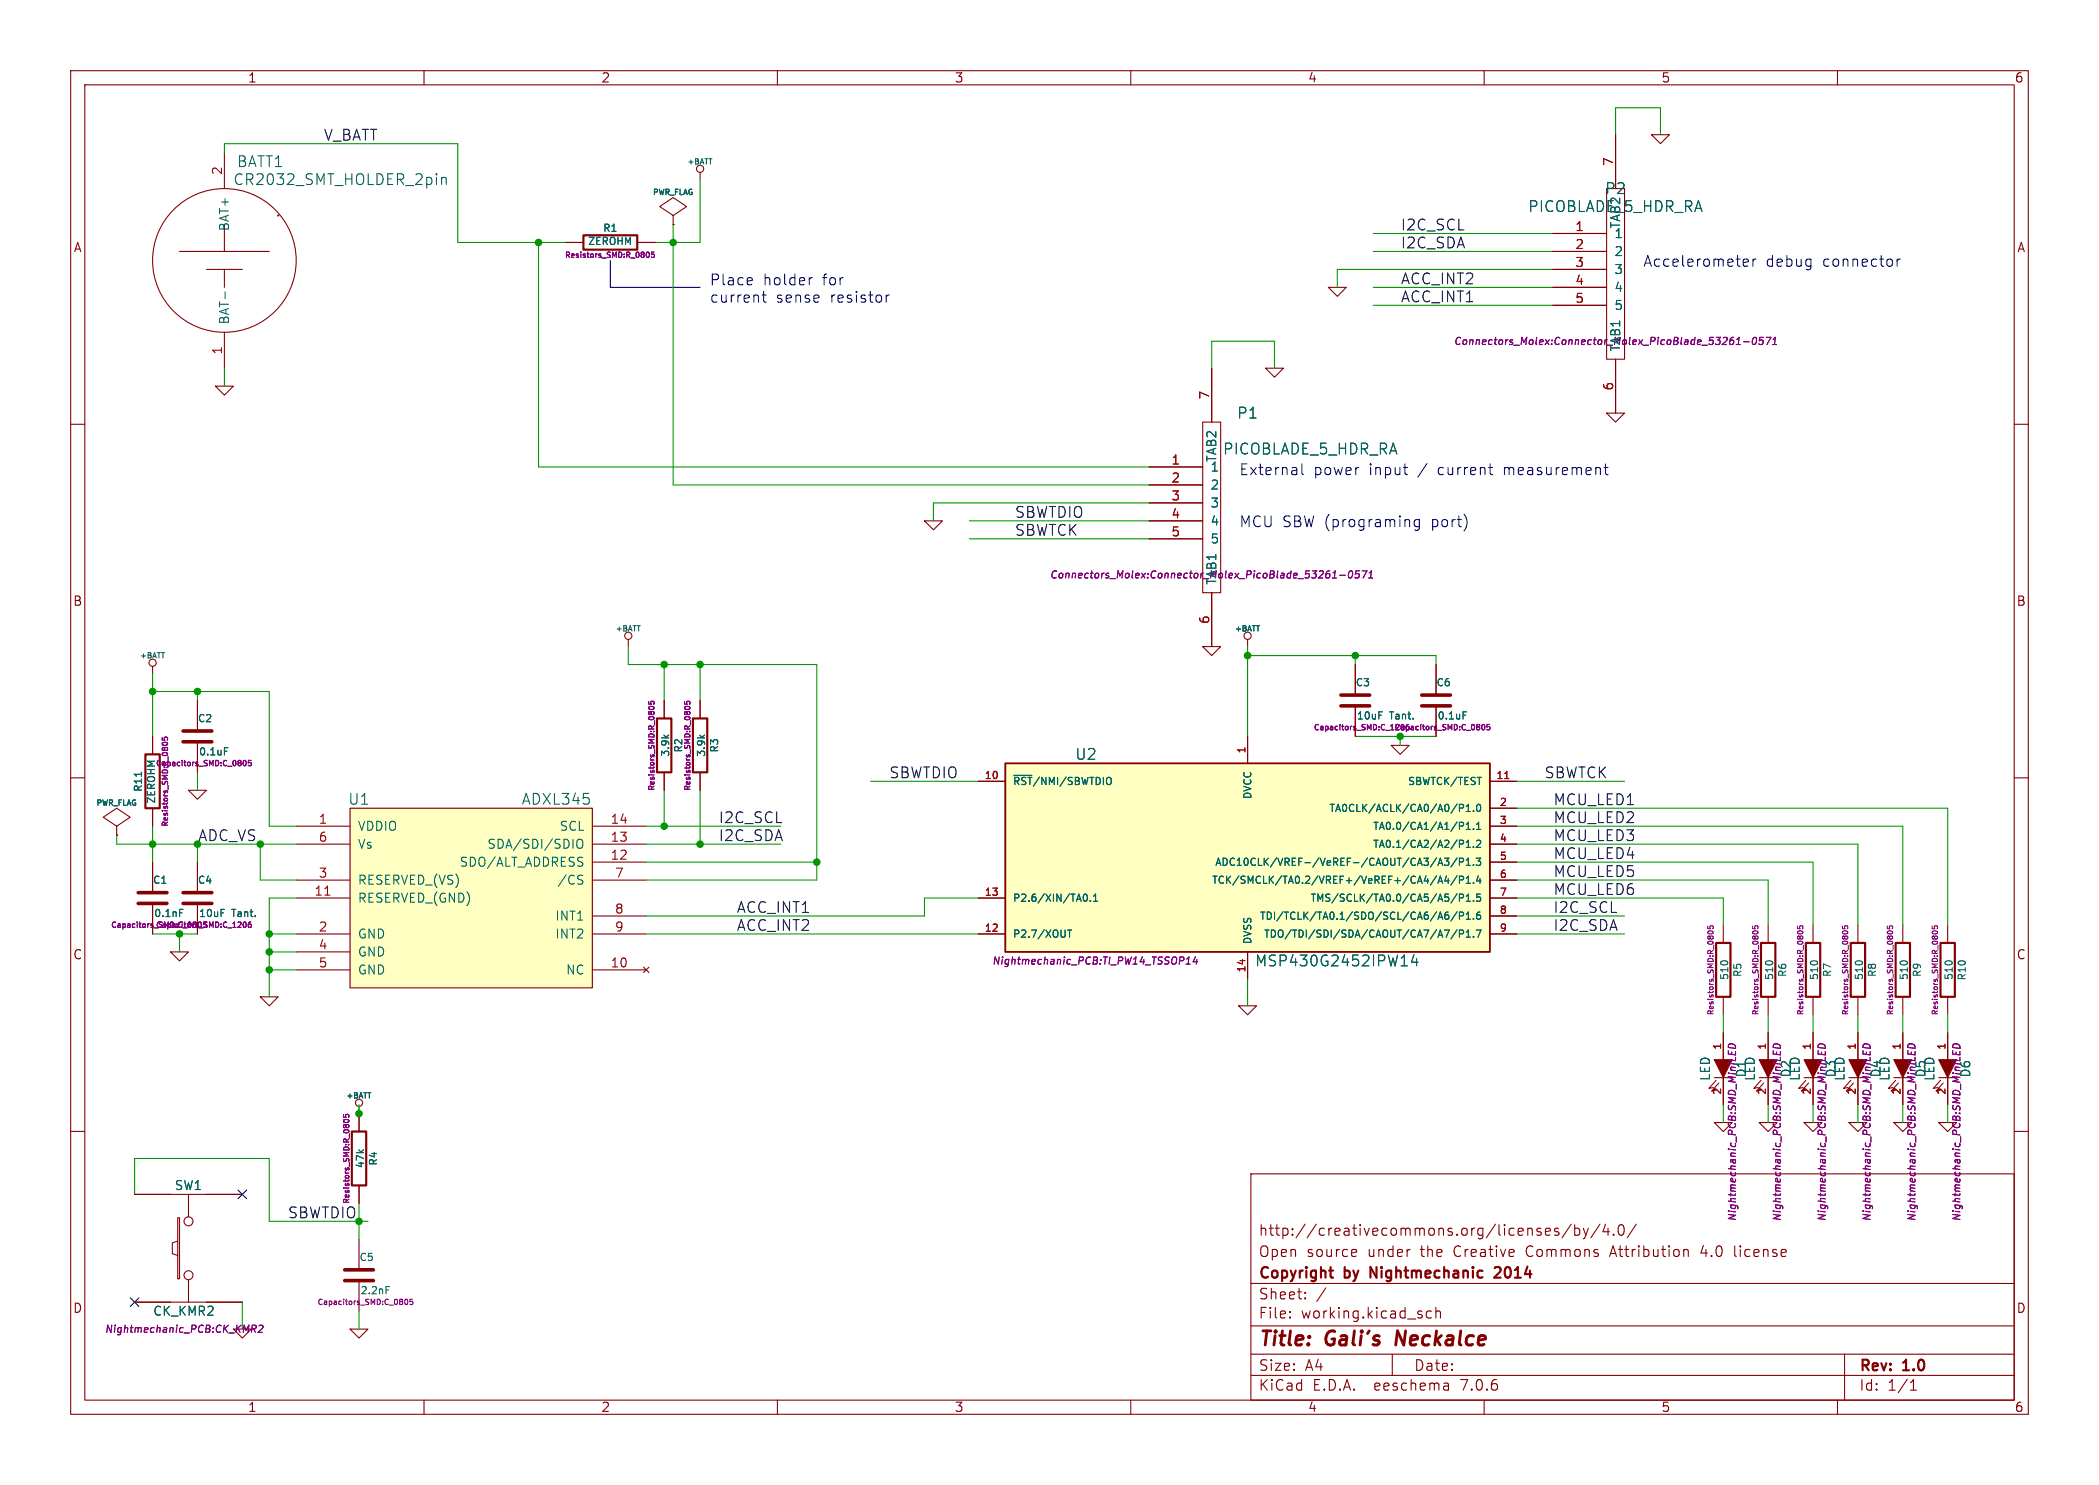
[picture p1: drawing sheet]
<svg xmlns="http://www.w3.org/2000/svg" width="297mm" height="210mm" viewBox="0 0 297 210" stroke-linecap="round" stroke-linejoin="round" font-family="sans-serif">
<g fill="none" stroke="#840000" stroke-width=".15">
<path d="M10 10h277v190h-277zM12 12h273v186h-273zM60 10v2M110 10v2M160 10v2M210 10v2M228.6 19.1v7.6M233.7 19.1h2.5l-1.3 1.2zM260 10v2M25.4 35.6h12.7M29.2 38.1h5.1M31.7 21.6v5.1"/>
<path d="M31.7 31.8v3.8M31.7 38.1v2.5M80 34.3h2.5M90.2 34.3h2.5M95.2 30.5l2-1.3-2-1.3-1.9 1.3 1.9 1.3v1.3M95.2 31.8h.1M99.1 24.4v1M219.7 35.6h7.6M219.7 38.1h7.6M219.7 33h7.6M227.3 26.7h2.6v24.1h-2.6zM10 60h2"/>
<path d="M30.5 54.6h2.5l-1.3 1.3zM31.7 47v5.1M170.2 59.7h2.5v24.1h-2.5zM171.4 52.1v7.6M179.1 52.1h2.5l-1.3 1.2zM188 40.6h2.5l-1.3 1.3zM219.7 40.6h7.6M219.7 43.2h7.6M227.3 58.4h2.6l-1.3 1.3zM228.6 50.8v7.6M285 60h2M130.8 73.7h2.5l-1.2 1.2z"/>
<path d="M162.6 66h7.6M162.6 68.6h7.6M162.6 71.1h7.6M162.6 73.7h7.6M162.6 76.2h7.6M21.6 94.2v1.1M27.9 99.1v4.3M88.9 90.4v1M94 99.1v2.5M99.1 99.1v2.5M170.2 91.4h2.5l-1.3 1.3zM171.4 83.8v7.6"/>
<path d="M176.5 90.4v1M191.8 94v4.3M191.8 99.8v4.3M203.2 94v4.3M203.2 99.8v4.3M10 110h2M16.5 116.8l1.9-1.2-1.9-1.3-1.9 1.3 1.9 1.2v1.3M16.5 118.1h.1M21.6 104.1v2.6M21.6 114.3v2.5M26.7 111.8h2.5l-1.3 1.2zM27.9 104.9v4.3"/>
<path d="M41.9 116.8h7.6M41.9 119.4h7.6M49.5 114.3h34.3v25.4h-34.3zM83.8 116.8h7.6M83.8 119.4h7.6M94 109.2v2.6M99.1 109.2v2.6M138.4 110.5h3.8M176.5 104.1v3.9M196.8 105.4h2.6l-1.3 1.3zM210.8 116.8h3.8M210.8 119.4h3.8"/>
<path d="M210.8 110.5h3.8M210.8 114.3h3.8M285 110h2M21.6 121.9v4.3M21.6 127.8v4.3M24.1 134.6h2.6l-1.3 1.3zM27.9 121.9v4.3M27.9 127.8v4.3M41.9 137.2h7.6M41.9 127h7.6M41.9 132.1h7.6M41.9 124.5h7.6"/>
<path d="M41.9 134.6h7.6M83.8 137.2h7.6M83.8 121.9h7.6M83.8 132.1h7.6M83.8 124.5h7.6M83.8 129.5h7.6M91.1 136.8l.7 .7M91.8 136.8l-.7 .7M138.4 127h3.8M138.4 132.1h3.8M176.5 134.6v3.8M210.8 127h3.8"/>
<path d="M210.8 121.9h3.8M210.8 132.1h3.8M210.8 124.5h3.8M210.8 129.5h3.8M243.8 130.8v2.6M250.2 130.8v2.6M256.5 130.8v2.6M262.9 130.8v2.6M269.2 130.8v2.6M275.6 130.8v2.6M10 160h2M36.8 141h2.6l-1.3 1.2z"/>
<path d="M50.8 156.5v3.5M175.3 142.2h2.5l-1.3 1.3zM242.6 158.8h2.5l-1.3 1.2zM242.6 152.4h2.5M242.8 152.8l-1 1.1 .6-.1M243.2 153.2l-1 1.1 .6-.1M243.8 141v2.5M243.8 146.1v3.8M243.8 152.4v3.8M248.9 158.8h2.6l-1.3 1.2zM248.9 152.4h2.6M249.2 152.8l-1 1.1 .6-.1"/>
<path d="M249.6 153.2l-1.1 1.1 .7-.1M250.2 141v2.5M250.2 146.1v3.8M250.2 152.4v3.8M255.3 158.8h2.5l-1.3 1.2zM255.3 152.4h2.5M255.5 152.8l-1 1.1 .6-.1M255.9 153.2l-1 1.1 .6-.1M256.5 141v2.5M256.5 146.1v3.8M256.5 152.4v3.8M261.6 158.8h2.6l-1.3 1.2z"/>
<path d="M261.6 152.4h2.6M261.9 152.8l-1 1.1 .6-.1M262.3 153.2l-1.1 1.1 .7-.1M262.9 141v2.5M262.9 146.1v3.8M262.9 152.4v3.8M268 158.8h2.5l-1.3 1.2zM268 152.4h2.5M268.2 152.8l-1 1.1 .6-.1M268.6 153.2l-1 1.1 .6-.1M269.2 141v2.5M269.2 146.1v3.8"/>
<path d="M269.2 152.4v3.8M274.3 158.8h2.6l-1.3 1.2zM274.3 152.4h2.6M274.6 152.8l-1 1.1 .6-.1M275 153.2l-1.1 1.1 .7-.1M275.6 141v2.5M275.6 146.1v3.8M275.6 152.4v3.8M285 160h2M19 168.9h15.3M25.1 172.2h.3v8.6h-.3zM25.1 175.5l-.7 .3v1.5l.7 .2"/>
<path d="M26.7 168.9v3.2M50.8 167.6v2.6M50.8 175.3v4.3M177 166h108v32h-108zM191.7 176.7l.2 .1 .1 .3-.8 .1M191.9 177.6l-.2 .1M218.9 173.7l.4 .1 .1 .3-.7 .1M219.3 174.6l-.4 .1M220.5 173.8l-.3-.1-.2 .2v.2l.5 .2 .1 .1-.1 .2-.1 .1-.4-.1M222.3 173.1l-1.3 2M222.8 173.8l.4-.1 .3 .3v.4l-.1 .2-.2 .1-.4-.1M222.8 173.2v1.5"/>
<path d="M224 173.7l.4 1M224.4 174.7l-.2 .4-.2 .1M224.7 173.7l-.3 1M226.4 173.1l-1.3 2M227.2 173.1l-.4 1.1h.9M227.5 173.7v1M228.3 174.6h.1l-.1 .1M228.3 174.6h-.1l.1 .1M228.3 174.6v.1M229.1 173.3a.36 .36 0 0 1 .4-.1 .36 .36 0 0 1 .2 .3 .77 .77 0 0 1-.4 1.2 .91 .91 0 0 1-.2-1.4zM231.5 173.1l-1.3 2M238.3 176.8l.2-.1 .3 .1 .1 .9"/>
<path d="M241 176.1l-.3 1.1h.9M245.5 176.2v1.3l.2 .2M19 184.2h15.3M26.7 181v3.2M33 188h2.6l-1.3 1.2zM49.5 188h2.6l-1.3 1.2zM50.8 181.1v4.3M60 198v2M110 198v2M160 198v2M177 194.5h108M177 191.5h108"/>
<path d="M177 187.5h108M177 181.5h108M182.5 186.3h.1l-.1 .1M182.5 186.3v.1M182.5 185.5v.1M182.5 185.5h.1l-.1 .1M184.7 183.6v.1M184.7 183.6h-.1l.1 .1M184.7 182.8v.1M184.7 182.8h-.1l.1 .1M187.6 182.1l-1.3 2M197 191.5v3"/>
<path d="M202.5 185.5l-.4-.1-.3 .3v.4l.2 .2 .1 .1 .4-.1M203.2 185.5a.37 .37 0 0 1 .6 .1v.8M203.2 184.9v1.5M204.9 195.7l.1 .9M205 196.5l-.2 .1M205 196h-.2M210 198v2M260 198v2M261 191.5v6.5M270.3 196.6h.9M270.3 195.5l.4-.4v1.5"/>
<circle cx="31.7" cy="36.8" r="10.2"/>
<circle cx="99.1" cy="23.9" r=".51"/>
<circle cx="21.6" cy="93.7" r=".51"/>
<circle cx="88.9" cy="89.9" r=".51"/>
<circle cx="176.5" cy="89.9" r=".51"/>
<circle cx="50.8" cy="156" r=".51"/>
<circle cx="26.7" cy="172.7" r=".63"/>
<circle cx="26.7" cy="180.3" r=".63"/>
</g>
<path d="M197.7 188.2l-.2 2" fill="none" stroke="#840000" stroke-width=".4"/>
<g fill="none" stroke="#840000" stroke-width=".3">
<path d="M82.5 33.3h7.7v2h-7.7zM20.6 106.7h2v7.6h-2zM93 101.6h2v7.6h-2zM98 101.6h2.1v7.6h-2.1zM242.8 133.4h2.1v7.6h-2.1zM249.2 133.4h2v7.6h-2zM255.5 133.4h2.1v7.6h-2.1zM261.9 133.4h2v7.6h-2zM268.2 133.4h2.1v7.6h-2.1zM274.6 133.4h2v7.6h-2zM49.8 160h2v7.6h-2zM188.1 179.7h.5"/>
<path d="M212.2 179.3l-.5-.1-.2 .1M212.3 179.8l-.9 .9h.9M188.5 180.7h.1M193.9 180.7v-1.5l.9 1.5"/>
</g>
<path d="M189.7 99.8h4.1M189.7 98.3h4.1M201.2 99.8h4M201.2 98.3h4M25.9 104.9h4.1M25.9 103.4h4.1M19.6 127.8h4M19.6 126.2h4M25.9 127.8h4.1M25.9 126.2h4.1M48.8 179.6h4M48.8 181.1h4" fill="none" stroke="#840000" stroke-width=".51"/>
<g fill="none" stroke="#006464" stroke-width=".15">
<path d="M62.5 25.1v1M62.5 25.2a.38 .38 0 0 1 .6 .1v.8M31.8 41.3v.9M20 109.2v.6M31.8 105.7h.4M81.7 118.9a.43 .43 0 0 1 .5-.2 .43 .43 0 0 1 .3 .4v.4a.42 .42 0 0 1-.5 .5 .42 .42 0 0 1-.4-.5zM93.9 104l.4 .3M94.6 104l-.4 .2M99 104l.4 .3M99.7 104l-.4 .2M143.5 109.7h2.5M195.1 100.7h.5"/>
<path d="M206.5 114.3l.5-.1 .1-.1-.1-.3-.5-.1v1.1M206.5 116.3h.4l.2 .2-.1 .3h-.5M206.9 118.8l.2 .2-.1 .3-.1 .1M207 100.7h.5M207.5 114.8h.6M207.5 114l.3-.3v1.1M207.5 116.6l.3-.3v1M207.5 119.1l.3-.3v1M207.5 117.3h.6M207.5 119.8h.6M208.5 114.7v.1M208.5 117.2v.1"/>
<path d="M208.5 119.7v.1M208.9 118.9l.4-.1 .2 .3-.6 .7h.6M208.9 117.3h.6M208.9 116.6l.3-.3v1M209.1 113.8l.1-.1a.54 .54 0 0 1 .3 .6 .54 .54 0 0 1-.3 .5 .68 .68 0 0 1-.1-1zM25.4 128.6h.5M31.3 128.6h.5M82 123.8h.5M82.2 124.4l.3 .3-.1 .2-.2 .1M151 131.5h.6M151.3 131.5v1M153.3 126.8l.1-.3 .1-.1a.54 .54 0 0 1 .4 .6 .54 .54 0 0 1-.4 .5l-.1-.1-.1-.3"/>
<path d="M154.3 127.4v.1M154.7 127.5h.6M154.7 126.7l.3-.3v1.1M198.3 136.6h.8M200.1 135l-.4 1.1h1M200.4 135.6v1M203.5 122.4l.3-1 .3 1M203.5 124.9l.3-1 .3 1M203.6 122.1h.4M203.6 124.6h.4M204.4 131.5h.7l-.5 1M204.4 121.4h.6l-.3 .4h.3v.5l-.2 .1-.4-.1"/>
<path d="M204.7 123.9l-.3 .7h.7M204.9 129h-.3a.68 .68 0 0 0 0 1l.4-.1v-.3l-.2-.2h-.3l-.1 .2M204.9 124.2v.7M206.2 121.3l-.9 1.3M206.2 123.9l-.9 1.3M206.2 126.4l-.9 1.3M206.2 128.9l-.9 1.3M206.2 131.5l-.9 1.3M206.5 132.1l.5-.1 .1-.1-.1-.3-.5-.1v1M206.5 127l.5-.1 .1-.1-.1-.3-.5-.1v1.1M206.5 121.9l.5-.1 .1-.1-.1-.2-.5-.1v1M206.5 124.4h.5l.1-.2-.1-.2-.5-.1v1"/>
<path d="M206.5 129.5h.5l.1-.2-.1-.2-.5-.1v1M207.5 127.5h.6M207.5 121.7l.3-.3v1M207.5 124.2l.3-.3v1M207.5 126.7l.3-.3v1.1M207.5 129.3l.3-.3v1M207.5 131.8l.3-.3v1M207.5 122.4h.6M207.5 124.9h.6M207.5 130h.6M207.5 132.5h.6M208.5 122.3v.1"/>
<path d="M208.5 124.8v.1M208.5 127.4v.1M208.5 129.9v.1M208.5 132.4v.1M208.9 131.5h.7l-.5 1M208.9 121.4h.6l-.3 .4h.3v.5l-.2 .1-.4-.1M209.2 123.9l-.3 .7h.7M209.4 129h-.3a.68 .68 0 0 0 0 1l.4-.1v-.3l-.2-.2h-.3l-.1 .2M209.4 124.2v.7M209.5 126.4h-.5l-.1 .5 .2-.1 .3 .1 .1 .1v.4l-.2 .1-.4-.1M243.7 135.9h.6M250 135.9h.6"/>
<path d="M256.4 135.9h.6M262.7 135.9h.6M269.1 135.9h.6M275.4 135.9h.6M54.6 181.9h.5"/>
</g>
<g fill="none" stroke="#840084" stroke-width=".15">
<path d="M91.5 35.7h.1a.41 .41 0 0 1 .3 .3 .41 .41 0 0 1-.3 .4l-.1-.1M92.6 35.7h-.4v.3h.3l.1 .3-.1 .1-.3-.1M244.8 48.2l.4-.1 .1 .2-.1 .4h-.4M245.3 47.7l-.3 .1-.2 .3M245.7 48.7h.5M245.8 48l.3-.3-.1 1M246.7 48.3h.8M248.1 47.8l.3-.1a.6 .6 0 0 1-.3 1l-.1-.1-.1-.3zM249.5 47.7h-.5l-.1 .5 .2-.1h.3l.1 .2-.1 .3-.2 .1-.3-.1M249.9 47.7h.7l-.6 1M250.8 48.7h.6M250.9 48l.3-.3-.1 1"/>
<path d="M91.8 99.2v.4h.3v-.4h.4v.1v.3M96.9 99.2v.4h.3v-.4h.4v.1v.3M187.7 81.2l.3-.1 .2 .2-.2 .4h-.4M188.2 80.7l-.3 .1-.3 .4M188.5 81.7h.6M188.6 81l.3-.3-.1 1M189.6 81.4h.8M191 80.8l.2-.1a.6 .6 0 0 1-.2 1l-.2-.1v-.2zM192.4 80.7h-.5l-.1 .5 .1-.1 .4 .1v.1v.3l-.2 .1-.4-.1M192.8 80.7h.6l-.5 1M193.6 81.7h.6M193.7 81l.4-.3-.2 1"/>
<path d="M23 104.3v.3l.3 .1v-.4h.3l.1 .1-.1 .3M23 105.3v-.1a.41 .41 0 0 1 .3-.2 .41 .41 0 0 1 .4 .2l-.1 .1M34.5 107.6l.1-.1a.41 .41 0 0 1 .2 .4 .41 .41 0 0 1-.2 .4 .51 .51 0 0 1-.1-.7zM35.5 107.5h-.3l-.1 .4h.4v.3l-.1 .1-.3-.1M91.9 100.3l-.1-.2a.41 .41 0 0 1 .4-.2 .41 .41 0 0 1 .3 .2v.2M96.9 100.3v-.2a.41 .41 0 0 1 .3-.2 .41 .41 0 0 1 .4 .2v.2M209.7 102.5h.1a.41 .41 0 0 1 .3 .3 .41 .41 0 0 1-.3 .4l-.1-.3zM210.8 102.5h-.4v.3h.4v.3l-.1 .1-.3-.1M34.6 130.4a.43 .43 0 0 0 .1 .8 .48 .48 0 0 0 0-.8M35.3 130.4l-.1 .2-.1 .4 .2 .2 .2-.1v-.4h-.2l-.2 .1M167.4 135.3l.1 .2v.3l-.2 .1M167.8 136.4h.6"/>
<path d="M167.9 135.6l.3-.3-.1 1.1M169.2 135.3l-.4 .7h.7M169.4 135.7l-.1 .7M241.6 131v.3l.4 .1v-.4h.3l.1 .1-.1 .3M241.7 132l-.1-.1a.41 .41 0 0 1 .4-.3 .41 .41 0 0 1 .4 .3l-.1 .1M248 131v.3l.4 .1-.1-.4h.4l.1 .1-.1 .3M248.1 132l-.1-.1a.41 .41 0 0 1 .4-.3 .41 .41 0 0 1 .4 .3l-.1 .1M254.3 131v.3l.4 .1v-.4h.3l.1 .1-.1 .3M254.4 132l-.1-.1a.41 .41 0 0 1 .4-.3 .41 .41 0 0 1 .4 .3l-.1 .1M260.7 131v.3l.4 .1-.1-.4h.4l.1 .1-.1 .3M260.8 132l-.1-.1a.41 .41 0 0 1 .4-.3 .41 .41 0 0 1 .4 .3l-.1 .1M267 131v.3l.4 .1v-.4h.3l.1 .1-.1 .3"/>
<path d="M267.1 132l-.1-.1a.41 .41 0 0 1 .4-.3 .41 .41 0 0 1 .4 .3l-.1 .1M273.4 131v.3l.4 .1-.1-.4h.4l.1 .1-.1 .3M273.5 132l-.1-.1a.41 .41 0 0 1 .4-.3 .41 .41 0 0 1 .4 .3l-.1 .1M48.6 157.6v.4h.4l-.1-.3 .4-.1 .1 .1-.1 .3M48.7 158.7l-.1-.1a.41 .41 0 0 1 .4-.3 .41 .41 0 0 1 .4 .3l-.1 .1M244.6 148.6v.5l1 .1v-.5M244.6 147.8a.59 .59 0 0 1 .7-.1 .59 .59 0 0 1 .3 .6l-1-.2zM245 148.8v.3M245.6 149.5v.5M250.9 148.6v.5l1 .1v-.5M251 147.8a.59 .59 0 0 1 .6-.1 .59 .59 0 0 1 .3 .6l-1-.2zM251.4 148.8v.3"/>
<path d="M251.9 149.5v.5M257.3 148.6v.5l1 .1v-.5M257.3 147.8a.59 .59 0 0 1 .7-.1 .59 .59 0 0 1 .3 .6l-1-.2zM257.7 148.8v.3M258.3 149.5v.5M263.6 148.6v.5l1 .1v-.5M263.7 147.8a.59 .59 0 0 1 .6-.1 .59 .59 0 0 1 .3 .6l-1-.2zM264.1 148.8v.3M264.6 149.5v.5M270 148.6v.5l1 .1v-.5M270 147.8a.59 .59 0 0 1 .7-.1 .59 .59 0 0 1 .3 .6l-1-.2zM270.4 148.8v.3"/>
<path d="M271 149.5v.5M276.3 148.6v.5l1 .1v-.5M276.4 147.8a.59 .59 0 0 1 .6-.1 .59 .59 0 0 1 .3 .6l-1-.2zM276.8 148.8v.3M277.3 149.5v.5M35.6 187.9h.5l.1-.2v-.2l-.1-.1h-.4l-.1 1M35.9 187.9l.3 .5M36.7 187.5l.4-.1 .1 .1v.2l-.7 .7h.6M57.4 183.8v-.1a.41 .41 0 0 1 .3 .4 .41 .41 0 0 1-.3 .4 .51 .51 0 0 1 0-.7zM58.4 183.7h-.4v.4h.4v.3l-.1 .1-.3-.1"/>
</g>
<circle cx="39.4" cy="30.5" r=".08" fill="#840000" stroke="#840000" stroke-width=".14"/>
<g fill="#ffffc2" stroke="#ffffc2" stroke-width=".14">
<path d="M49.5 114.3h34.3v25.4h-34.3z"/>
<path d="M142.2 108h68.6v26.6h-68.6z"/>
</g>
<path d="M212.9 110.1h.6M46 126.6h.7" fill="none" stroke="#a90000" stroke-width=".15"/>
<path d="M142.2 108h68.6v26.6h-68.6z" fill="none" stroke="#840000" stroke-width=".25"/>
<g fill="#840000" stroke="#840000" stroke-width=".15">
<path d="M248.9 149.9h2.6l-1.3 2.5z"/>
<path d="M242.6 149.9h2.5l-1.3 2.5z"/>
<path d="M255.3 149.9h2.5l-1.3 2.5z"/>
<path d="M261.6 149.9h2.6l-1.3 2.5z"/>
<path d="M268 149.9h2.5l-1.3 2.5z"/>
<path d="M274.3 149.9h2.6l-1.3 2.5z"/>
</g>
<g fill="none" stroke="#0000c2" stroke-width=".15">
<path d="M86.4 36.8v3.8h12.7M106.2 39.3h.2l.1 .3-.8 .2M114.9 39.3l-.3 .1M246.7 37.6l.2 .1 .4-.1M246.7 36.7l.5-.1 .1 .1 .1 .3-.7 .1M248 36.6v1.1M248.5 36.6l-.3 .1-.2 .2M268.4 36.6v1.1M268.9 36.6l-.3 .1-.2 .2M106.4 40.2l-.2 .1M107.8 41.7h.6M108.1 41.2v1.3v.2h.3"/>
<path d="M125.4 41.7v1M125.8 41.7l-.3 .1-.1 .2M184.2 65.6v1.3l.2 .2M198.6 66.1h.6M199 67.1h.2M200.8 73.5v1.2a.41 .41 0 0 1-.6 .2M200.8 73.5h-.4l-.3 .3v.4l.2 .2 .1 .1 .4-.1M210.6 66.1h.6M210.9 67.1h.3M227 66.1h.5M227.2 65.6v1.3v.2h.3"/>
</g>
<g fill="none" stroke="#009600" stroke-width=".15">
<path d="M228.6 19.1v-3.9h6.3v3.9M31.7 21.6v-1.3h33.1v14h15.2M76.2 34.3v31.7h86.4M95.2 31.8v36.8h67.4M99.1 25.4v8.9h-6.4M194.3 35.6h25.4M194.3 33h25.4M219.7 38.1h-30.5v2.5M31.7 52.1v2.5M171.4 52.1v-3.8h8.9v3.8M194.3 43.2h25.4M194.3 40.6h25.4"/>
<path d="M137.2 76.2h25.4M137.2 73.7h25.4M162.6 71.1h-30.5v2.6M21.6 97.8h16.5v19h3.8M21.6 95.3v8.8M27.9 97.8v1.3M88.9 91.4v2.6h26.7v30.5h-24.2M94 94v5.1M99.1 94v5.1M176.5 91.4v12.7M176.5 92.7h26.7v1.3M191.8 92.7v1.3"/>
<path d="M16.5 118.1v1.3h25.4M21.6 116.8v5.1M27.9 109.2v2.6M27.9 119.4v2.5M36.8 119.4v5.1h5.1M91.4 119.4h19.1M91.4 116.8h19.1M94 111.8v5M99.1 111.8v7.6M123.2 110.5h15.2M191.8 104.1h11.4M198.1 104.1v1.3"/>
<path d="M214.6 114.3h61v16.5M214.6 116.8h54.6v14M214.6 119.4h48.3v11.4M214.6 110.5h15.3M21.6 132.1h6.3M25.4 132.1v2.5M38.1 134.6h3.8M38.1 132.1h3.8M38.1 137.2h3.8M41.9 127h-3.8v14M91.4 132.1h47M91.4 121.9h24.2"/>
<path d="M138.4 127h-7.6v2.5h-39.4M176.5 138.4v3.8M214.6 132.1h15.3M214.6 121.9h41.9v8.9M214.6 124.5h35.6v6.3M214.6 127h29.2v3.8M214.6 129.5h15.3M50.8 156.2v1.3M243.8 143.5v2.6M243.8 156.2v2.6M250.2 143.5v2.6M250.2 156.2v2.6"/>
<path d="M256.5 143.5v2.6M256.5 156.2v2.6M262.9 143.5v2.6M262.9 156.2v2.6M269.2 143.5v2.6M269.2 156.2v2.6M275.6 143.5v2.6M275.6 156.2v2.6M19 168.9v-5.1h19.1v8.9h14M50.8 172.7v2.6M34.3 184.2v3.8M50.8 185.4v2.6"/>
</g>
<path d="M33.7 168.3l1.2 1.2M34.9 168.3l-1.2 1.2M18.4 183.5l1.3 1.3M19.7 183.5l-1.3 1.3" fill="none" stroke="#000084" stroke-width=".15"/>
<g fill="#009600" stroke="#009600" stroke-width=".15">
<circle cx="21.6" cy="119.4" r=".46"/>
<circle cx="25.4" cy="132.1" r=".46"/>
<circle cx="36.8" cy="119.4" r=".46"/>
<circle cx="94" cy="116.8" r=".46"/>
<circle cx="191.8" cy="92.7" r=".46"/>
<circle cx="198.1" cy="104.1" r=".46"/>
<circle cx="176.5" cy="92.7" r=".46"/>
<circle cx="38.1" cy="132.1" r=".46"/>
<circle cx="38.1" cy="134.6" r=".46"/>
<circle cx="38.1" cy="137.2" r=".46"/>
<circle cx="50.8" cy="157.5" r=".46"/>
<circle cx="50.8" cy="172.7" r=".46"/>
<circle cx="99.1" cy="119.4" r=".46"/>
<circle cx="99.1" cy="94" r=".46"/>
<circle cx="21.6" cy="97.8" r=".46"/>
<circle cx="27.9" cy="97.8" r=".46"/>
<circle cx="94" cy="94" r=".46"/>
<circle cx="95.2" cy="34.3" r=".46"/>
<circle cx="76.2" cy="34.3" r=".46"/>
<circle cx="115.6" cy="121.9" r=".46"/>
</g>
<g font-size="2.8" fill="#840000">
<text x="178" y="190.9">Title:</text>
<text x="187.7" y="190.9">Gali's</text>
<text x="198.4" y="190.9">Neckalce</text>
</g>
<g font-size="2.1" fill="#006464">
<text x="33.5" y="23.9">BATT1</text>
<text x="32.9" y="26.4">CR2032_SMT_HOLDER_2pin</text>
<text x="227" y="27.7">P2</text>
<text x="216.2" y="30.2">PICOBLADE_5_HDR_RA</text>
<text x="175" y="59.4">P1</text>
<text x="173" y="64.5">PICOBLADE_5_HDR_RA</text>
<text x="152.1" y="107.7">U2</text>
<text x="49.2" y="114">U1</text>
<text x="73.7" y="114">ADXL345</text>
<text x="177.5" y="136.9">MSP430G2452IPW14</text>
</g>
<g font-size="2.1" fill="#0f0f0f">
<text x="45.7" y="20">V_BATT</text>
<text x="198.1" y="35.2">I2C_SDA</text>
<text x="198.1" y="32.7">I2C_SCL</text>
<text x="198.1" y="40.3">ACC_INT2</text>
<text x="198.1" y="42.9">ACC_INT1</text>
<text x="143.5" y="75.9">SBWTCK</text>
<text x="143.5" y="73.3">SBWTDIO</text>
<text x="125.7" y="110.2">SBWTDIO</text>
<text x="218.4" y="110.2">SBWTCK</text>
<text x="219.7" y="114">MCU_LED1</text>
<text x="101.6" y="116.5">I2C_SCL</text>
<text x="101.6" y="119.1">I2C_SDA</text>
<text x="219.7" y="119.1">MCU_LED3</text>
<text x="219.7" y="116.5">MCU_LED2</text>
<text x="219.7" y="121.6">MCU_LED4</text>
<text x="219.7" y="124.1">MCU_LED5</text>
<text x="104.1" y="131.8">ACC_INT2</text>
<text x="104.1" y="129.2">ACC_INT1</text>
<text x="219.7" y="129.2">I2C_SCL</text>
<text x="219.7" y="126.7">MCU_LED6</text>
<text x="219.7" y="131.8">I2C_SDA</text>
</g>
<g font-size="2.1" fill="#0000c2">
<text x="100.3" y="40.5">Place</text>
<text x="108" y="40.5">holder</text>
<text x="116.5" y="40.5">for</text>
<text x="232.4" y="37.9">Accelerometer</text>
<text x="249.8" y="37.9">debug</text>
<text x="258" y="37.9">connector</text>
<text x="100.3" y="42.9">current</text>
<text x="109.8" y="42.9">sense</text>
<text x="117.5" y="42.9">resistor</text>
<text x="175.3" y="67.3">External</text>
<text x="185.9" y="67.3">power</text>
<text x="193.8" y="67.3">input</text>
<text x="200.8" y="67.3">/</text>
<text x="203.7" y="67.3">current</text>
<text x="213.2" y="67.3">measurement</text>
<text x="175.3" y="74.7">MCU SBW (programing</text>
<text x="202.7" y="74.7">port)</text>
</g>
<g font-size="2.1" fill="#009600">
<text x="27.9" y="119.1">ADC_VS</text>
<text x="40.6" y="172.4">SBWTDIO</text>
</g>
<g font-size="2.1" fill="#840000">
<text x="178" y="178">Open</text>
<text x="178" y="175">http://creativecommons.org/licenses/by/4.0/</text>
<text x="184.9" y="178">source</text>
<text x="193.6" y="178">under</text>
<text x="201.2" y="178">the</text>
<text x="206" y="178">Creative</text>
<text x="216.4" y="178">Commons</text>
<text x="228.4" y="178">Attribution</text>
<text x="241.4" y="178">4.0</text>
<text x="246.3" y="178">license</text>
<text x="178" y="184">Sheet:</text>
<text x="178" y="181.2">Copyright</text>
<text x="190.3" y="181.2">by</text>
<text x="194.6" y="181.2">Nightmechanic</text>
<text x="212.8" y="181.2">2014</text>
<text x="178" y="186.7">File:</text>
<text x="184.1" y="186.7">working.kicad_sch</text>
<text x="178" y="196.9">KiCad</text>
<text x="178" y="194.1">Size:</text>
<text x="184.7" y="194.1">A4</text>
<text x="185.7" y="196.9">E.D.A.</text>
<text x="194.6" y="196.9">eeschema</text>
<text x="200" y="194.1">Date:</text>
<text x="207" y="196.9">7.0.6</text>
<text x="263" y="194.3">Rev:</text>
<text x="263" y="196.9">Id:</text>
<text x="267.1" y="196.9">1/1</text>
<text x="269.4" y="194.3">1.0</text>
</g>
<g font-size="1.8" fill="#840000">
<text x="35" y="11.9">1</text>
<text x="85" y="11.9">2</text>
<text x="135" y="11.9">3</text>
<text x="185" y="11.9">4</text>
<text x="235" y="11.9">5</text>
<text x="285" y="11.9">6</text>
<text x="10.3" y="35.9">A</text>
<text x="285.3" y="35.9">A</text>
<text x="10.3" y="85.9">B</text>
<text x="285.3" y="85.9">B</text>
<text x="10.3" y="135.9">C</text>
<text x="285.3" y="135.9">C</text>
<text x="10.3" y="185.9">D</text>
<text x="285.3" y="185.9">D</text>
<text x="35" y="199.9">1</text>
<text x="85" y="199.9">2</text>
<text x="135" y="199.9">3</text>
<text x="185" y="199.9">4</text>
<text x="235" y="199.9">5</text>
<text x="285" y="199.9">6</text>
</g>
<g font-size="1.8" fill="#a90000">
<text x="228.3" y="23.6" transform="rotate(-90 228.3 23.6)">7</text>
<text x="31.5" y="24.8" transform="rotate(-90 31.5 24.8)">2</text>
<text x="222.8" y="32.8">1</text>
<text x="222.8" y="35.3">2</text>
<text x="222.8" y="37.8">3</text>
<text x="222.8" y="40.4">4</text>
<text x="222.8" y="42.9">5</text>
<text x="31.5" y="50.2" transform="rotate(-90 31.5 50.2)">1</text>
<text x="171.2" y="56.6" transform="rotate(-90 171.2 56.6)">7</text>
<text x="228.3" y="55.3" transform="rotate(-90 228.3 55.3)">6</text>
<text x="165.7" y="65.8">1</text>
<text x="165.7" y="68.3">2</text>
<text x="165.7" y="70.9">3</text>
<text x="165.7" y="73.4">4</text>
<text x="165.7" y="75.9">5</text>
<text x="171.2" y="88.3" transform="rotate(-90 171.2 88.3)">6</text>
<text x="45" y="116.6">1</text>
<text x="45" y="119.1">6</text>
<text x="86.3" y="119.1">13</text>
<text x="86.3" y="116.6">14</text>
<text x="45" y="124.2">3</text>
<text x="86.3" y="121.7">12</text>
<text x="86.9" y="124.2">7</text>
<text x="44.4" y="126.7">11</text>
<text x="45" y="131.8">2</text>
<text x="86.9" y="129.3">8</text>
<text x="86.9" y="131.8">9</text>
<text x="45" y="134.4">4</text>
<text x="45" y="136.9">5</text>
<text x="86.3" y="136.9">10</text>
</g>
<g font-size="1.8" fill="#006464">
<text x="32.6" y="32.8" transform="rotate(-90 32.6 32.8)">BAT+</text>
<text x="228.3" y="33.9">1</text>
<text x="229.5" y="32.4" transform="rotate(-90 229.5 32.4)">TAB2</text>
<text x="228.3" y="36.4">2</text>
<text x="228.3" y="39">3</text>
<text x="228.3" y="41.5">4</text>
<text x="32.6" y="46" transform="rotate(-90 32.6 46)">BAT-</text>
<text x="228.3" y="44">5</text>
<text x="229.5" y="49.8" transform="rotate(-90 229.5 49.8)">TAB1</text>
<text x="172.3" y="65.4" transform="rotate(-90 172.3 65.4)">TAB2</text>
<text x="171.2" y="66.9">1</text>
<text x="171.2" y="69.4">2</text>
<text x="171.2" y="72">3</text>
<text x="171.2" y="74.5">4</text>
<text x="171.2" y="77.1">5</text>
<text x="172.3" y="82.8" transform="rotate(-90 172.3 82.8)">TAB1</text>
<text x="50.5" y="117.7">VDDIO</text>
<text x="79.1" y="117.7">SCL</text>
<text x="50.5" y="125.3">RESERVED_(VS)</text>
<text x="50.5" y="120.2">Vs</text>
<text x="64.9" y="122.8">SDO/ALT_ADDRESS</text>
<text x="68.9" y="120.2">SDA/SDI/SDIO</text>
<text x="78.8" y="125.3">/CS</text>
<text x="50.5" y="127.9">RESERVED_(GND)</text>
<text x="78.5" y="130.4">INT1</text>
<text x="50.5" y="132.9">GND</text>
<text x="50.5" y="135.5">GND</text>
<text x="78.5" y="132.9">INT2</text>
<text x="50.5" y="138">GND</text>
<text x="80" y="138">NC</text>
<text x="242.2" y="153" transform="rotate(-90 242.2 153)">LED</text>
<text x="247.2" y="152.5" transform="rotate(-90 247.2 152.5)">D1</text>
<text x="248.5" y="153" transform="rotate(-90 248.5 153)">LED</text>
<text x="253.6" y="152.5" transform="rotate(-90 253.6 152.5)">D2</text>
<text x="254.9" y="153" transform="rotate(-90 254.9 153)">LED</text>
<text x="259.9" y="152.5" transform="rotate(-90 259.9 152.5)">D3</text>
<text x="261.2" y="153" transform="rotate(-90 261.2 153)">LED</text>
<text x="266.3" y="152.5" transform="rotate(-90 266.3 152.5)">D4</text>
<text x="267.6" y="153" transform="rotate(-90 267.6 153)">LED</text>
<text x="272.6" y="152.5" transform="rotate(-90 272.6 152.5)">D5</text>
<text x="273.9" y="153" transform="rotate(-90 273.9 153)">LED</text>
<text x="279" y="152.5" transform="rotate(-90 279 152.5)">D6</text>
<text x="24.6" y="168.5">SW1</text>
<text x="21.6" y="186.3">CK_KMR2</text>
</g>
<g font-size="1.4" fill="#006464">
<text x="83.1" y="34.8">ZEROHM</text>
<text x="85.2" y="33">R1</text>
<text x="191.7" y="97.3">C3</text>
<text x="203.2" y="97.3">C6</text>
<text x="27.9" y="102.3">C2</text>
<text x="94.9" y="107.1" transform="rotate(-90 94.9 107.1)">3.9k</text>
<text x="96.7" y="106.5" transform="rotate(-90 96.7 106.5)">R2</text>
<text x="100" y="107.1" transform="rotate(-90 100 107.1)">3.9k</text>
<text x="101.8" y="106.5" transform="rotate(-90 101.8 106.5)">R3</text>
<text x="20.3" y="112.1" transform="rotate(-90 20.3 112.1)">R11</text>
<text x="22.1" y="113.7" transform="rotate(-90 22.1 113.7)">ZEROHM</text>
<text x="143.3" y="111.2">~{RST}/NMI/SBWTDIO</text>
<text x="177.3" y="113.1" transform="rotate(-90 177.3 113.1)">DVCC</text>
<text x="199.1" y="111.2">SBWTCK/TEST</text>
<text x="188" y="115">TA0CLK/ACLK/CA0/A0/P1.0</text>
<text x="194.2" y="117.6">TA0.0/CA1/A1/P1.1</text>
<text x="21.6" y="125.2">C1</text>
<text x="27.9" y="125.2">C4</text>
<text x="171.4" y="125.2">TCK/SMCLK/TA0.2/VREF+/VeREF+/CA4/A4/P1.4</text>
<text x="171.8" y="122.7">ADC10CLK/VREF-/VeREF-/CAOUT/CA3/A3/P1.3</text>
<text x="194.2" y="120.1">TA0.1/CA2/A2/P1.2</text>
<text x="143.3" y="127.7">P2.6/XIN/TA0.1</text>
<text x="178.2" y="130.3">TDI/TCLK/TA0.1/SDO/SCL/CA6/A6/P1.6</text>
<text x="185.3" y="127.7">TMS/SCLK/TA0.0/CA5/A5/P1.5</text>
<text x="143.3" y="132.8">P2.7/XOUT</text>
<text x="177.3" y="133.6" transform="rotate(-90 177.3 133.6)">DVSS</text>
<text x="178.7" y="132.8">TDO/TDI/SDI/SDA/CAOUT/CA7/A7/P1.7</text>
<text x="244.8" y="138.7" transform="rotate(-90 244.8 138.7)">510</text>
<text x="246.6" y="138.3" transform="rotate(-90 246.6 138.3)">R5</text>
<text x="251.1" y="138.7" transform="rotate(-90 251.1 138.7)">510</text>
<text x="253" y="138.3" transform="rotate(-90 253 138.3)">R6</text>
<text x="257.5" y="138.7" transform="rotate(-90 257.5 138.7)">510</text>
<text x="259.3" y="138.3" transform="rotate(-90 259.3 138.3)">R7</text>
<text x="263.8" y="138.7" transform="rotate(-90 263.8 138.7)">510</text>
<text x="265.7" y="138.3" transform="rotate(-90 265.7 138.3)">R8</text>
<text x="270.2" y="138.7" transform="rotate(-90 270.2 138.7)">510</text>
<text x="272" y="138.3" transform="rotate(-90 272 138.3)">R9</text>
<text x="276.5" y="138.7" transform="rotate(-90 276.5 138.7)">510</text>
<text x="278.4" y="138.8" transform="rotate(-90 278.4 138.8)">R10</text>
<text x="51.7" y="165.3" transform="rotate(-90 51.7 165.3)">47k</text>
<text x="53.6" y="164.9" transform="rotate(-90 53.6 164.9)">R4</text>
<text x="50.8" y="178.5">C5</text>
<text x="50.9" y="183.2">2.2nF</text>
</g>
<g font-size="1.4" fill="#840084">
<text x="205.6" y="49">Connectors_Molex:Connector_Molex_PicoBlade_53261-0571</text>
<text x="148.5" y="82">Connectors_Molex:Connector_Molex_PicoBlade_53261-0571</text>
<text x="191.9" y="102">10uF</text>
<text x="196.6" y="102">Tant.</text>
<text x="203.3" y="102">0.1uF</text>
<text x="28.1" y="107">0.1uF</text>
<text x="21.7" y="129.9">0.1nF</text>
<text x="28.1" y="129.9">10uF</text>
<text x="32.8" y="129.9">Tant.</text>
<text x="140.3" y="136.6">Nightmechanic_PCB:TI_PW14_TSSOP14</text>
<text x="245.8" y="172.8" transform="rotate(-90 245.8 172.8)">Nightmechanic_PCB:SMD_MiniLED</text>
<text x="252.2" y="172.8" transform="rotate(-90 252.2 172.8)">Nightmechanic_PCB:SMD_MiniLED</text>
<text x="258.5" y="172.8" transform="rotate(-90 258.5 172.8)">Nightmechanic_PCB:SMD_MiniLED</text>
<text x="264.9" y="172.8" transform="rotate(-90 264.9 172.8)">Nightmechanic_PCB:SMD_MiniLED</text>
<text x="271.2" y="172.8" transform="rotate(-90 271.2 172.8)">Nightmechanic_PCB:SMD_MiniLED</text>
<text x="277.6" y="172.8" transform="rotate(-90 277.6 172.8)">Nightmechanic_PCB:SMD_MiniLED</text>
<text x="14.7" y="188.7">Nightmechanic_PCB:CK_KMR2</text>
</g>
<g font-size="1.4" fill="#a90000">
<text x="176.3" y="106.7" transform="rotate(-90 176.3 106.7)">1</text>
<text x="139.2" y="110.2">10</text>
<text x="211.6" y="110.2">11</text>
<text x="212.1" y="114">2</text>
<text x="212.1" y="116.6">3</text>
<text x="212.1" y="119.1">4</text>
<text x="212.1" y="121.7">5</text>
<text x="212.1" y="124.2">6</text>
<text x="139.2" y="131.8">12</text>
<text x="139.2" y="126.7">13</text>
<text x="212.1" y="126.7">7</text>
<text x="212.1" y="129.3">8</text>
<text x="212.1" y="131.8">9</text>
<text x="176.3" y="137.6" transform="rotate(-90 176.3 137.6)">14</text>
<text x="243.6" y="148.6" transform="rotate(-90 243.6 148.6)">1</text>
<text x="249.9" y="148.6" transform="rotate(-90 249.9 148.6)">1</text>
<text x="256.3" y="148.6" transform="rotate(-90 256.3 148.6)">1</text>
<text x="262.6" y="148.6" transform="rotate(-90 262.6 148.6)">1</text>
<text x="269" y="148.6" transform="rotate(-90 269 148.6)">1</text>
<text x="275.3" y="148.6" transform="rotate(-90 275.3 148.6)">1</text>
<text x="243.6" y="154.9" transform="rotate(-90 243.6 154.9)">2</text>
<text x="249.9" y="154.9" transform="rotate(-90 249.9 154.9)">2</text>
<text x="256.3" y="154.9" transform="rotate(-90 256.3 154.9)">2</text>
<text x="262.6" y="154.9" transform="rotate(-90 262.6 154.9)">2</text>
<text x="269" y="154.9" transform="rotate(-90 269 154.9)">2</text>
<text x="275.3" y="154.9" transform="rotate(-90 275.3 154.9)">2</text>
</g>
<g font-size="1.1" fill="#006464">
<text x="97.1" y="23.5">+BATT</text>
<text x="92.3" y="27.8">PWR_FLAG</text>
<text x="87" y="89.5">+BATT</text>
<text x="174.6" y="89.5">+BATT</text>
<text x="19.7" y="93.3">+BATT</text>
<text x="13.5" y="114.1">PWR_FLAG</text>
<text x="48.9" y="155.5">+BATT</text>
</g>
<g font-size="1.1" fill="#840084">
<text x="79.8" y="36.7">Resistors_SMD:R_0805</text>
<text x="185.8" y="103.5">Capacitors_SMD:C_1206</text>
<text x="197.2" y="103.5">Capacitors_SMD:C_0805</text>
<text x="21.9" y="108.6">Capacitors_SMD:C_0805</text>
<text x="92.8" y="111.9" transform="rotate(-90 92.8 111.9)">Resistors_SMD:R_0805</text>
<text x="97.9" y="111.9" transform="rotate(-90 97.9 111.9)">Resistors_SMD:R_0805</text>
<text x="24" y="117" transform="rotate(-90 24 117)">Resistors_SMD:R_0805</text>
<text x="15.6" y="131.4">Capacitors_SMD:C_0805</text>
<text x="21.9" y="131.4">Capacitors_SMD:C_1206</text>
<text x="242.7" y="143.7" transform="rotate(-90 242.7 143.7)">Resistors_SMD:R_0805</text>
<text x="249" y="143.7" transform="rotate(-90 249 143.7)">Resistors_SMD:R_0805</text>
<text x="255.4" y="143.7" transform="rotate(-90 255.4 143.7)">Resistors_SMD:R_0805</text>
<text x="261.7" y="143.7" transform="rotate(-90 261.7 143.7)">Resistors_SMD:R_0805</text>
<text x="268.1" y="143.7" transform="rotate(-90 268.1 143.7)">Resistors_SMD:R_0805</text>
<text x="274.4" y="143.7" transform="rotate(-90 274.4 143.7)">Resistors_SMD:R_0805</text>
<text x="49.6" y="170.4" transform="rotate(-90 49.6 170.4)">Resistors_SMD:R_0805</text>
<text x="44.8" y="184.8">Capacitors_SMD:C_0805</text>
</g>
</svg>
